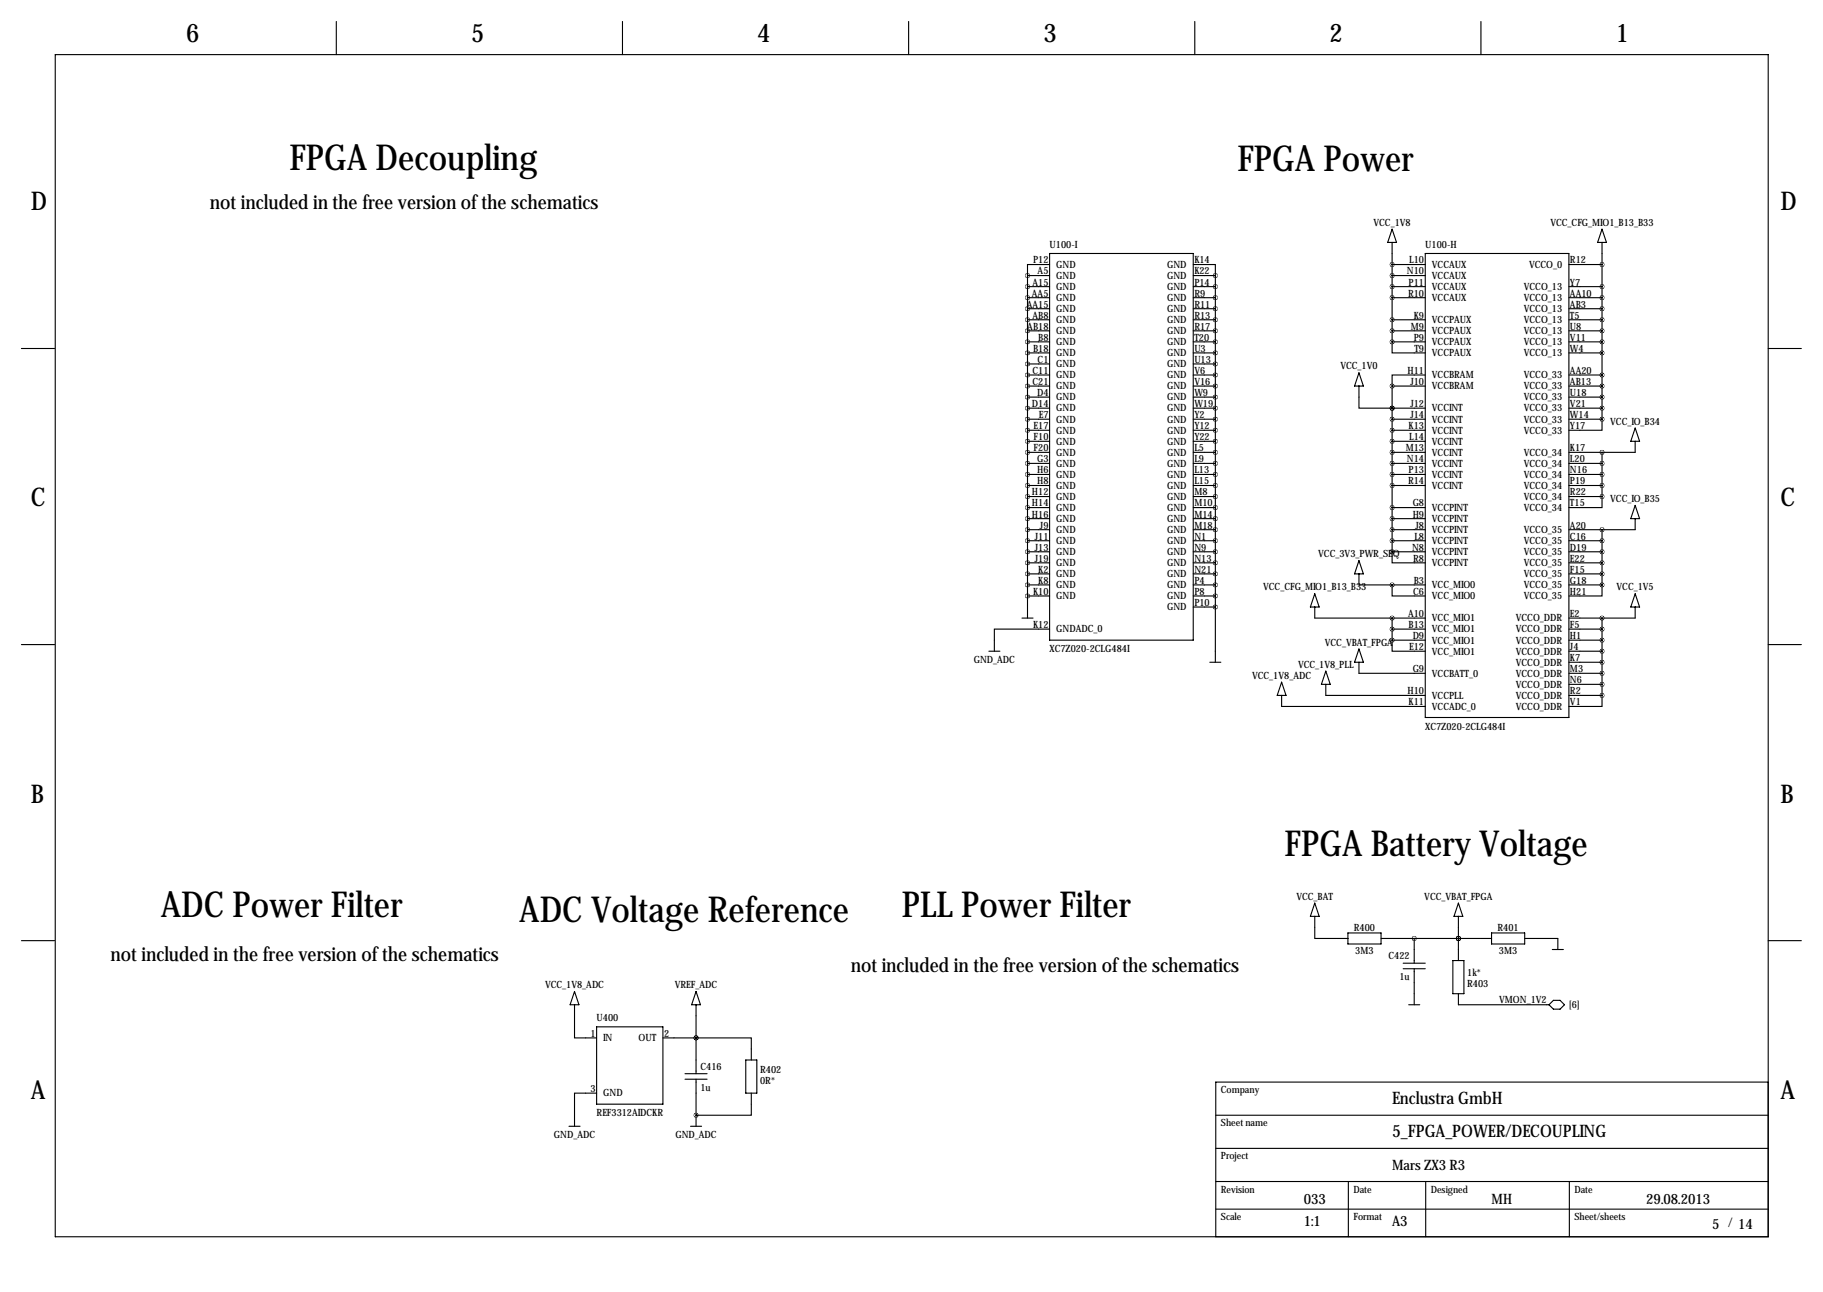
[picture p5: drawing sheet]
<svg xmlns="http://www.w3.org/2000/svg" width="419mm" height="297mm" viewBox="0 0 419 297" stroke-linecap="round" stroke-linejoin="round" font-family="sans-serif">
<g fill="none" stroke="#000" stroke-width=".25">
<path d="M12.7 12.6h393.8v271.7h-393.8zM77.3 4.9v7.7M143.1 4.9v7.7M208.9 4.9v7.7M274.7 4.9v7.7M340.5 4.9v7.7M241.3 58.3h33v88.9h-33zM320 52.7l1.1 3h-2.1zM320 55.7v22.9M327.7 58.3h33v106.7h-33zM368.3 55.7v40.7M368.3 52.7l1 3h-2z"/>
<path d="M236.2 63.4h5.1M236.2 65.9h5.1M236.2 68.4h5.1M236.2 73.5h5.1M236.2 76.1h5.1M236.2 78.6h5.1M236.2 71h5.1M236.2 63.4v78.7M241.3 60.8h-5.1v2.6M274.3 60.8h5.1v2.6M274.3 63.4h5.1M274.3 65.9h5.1"/>
<path d="M274.3 68.4h5.1M274.3 73.5h5.1M274.3 76.1h5.1M274.3 78.6h5.1M274.3 71h5.1M279.4 63.4v88.9M320 78.6v2.5h7.7M320 60.8h7.7M320 63.4h7.7M320 65.9h7.7M320 68.4h7.7M320 73.5h7.7"/>
<path d="M320 76.1h7.7M320 78.6h7.7M360.7 60.8h7.6M360.7 65.9h7.6M360.7 68.4h7.6M360.7 73.5h7.6M360.7 76.1h7.6M360.7 78.6h7.6M360.7 71h7.6M4.9 80.1h7.6M236.2 81.1h5.1M236.2 86.2h5.1"/>
<path d="M236.2 88.8h5.1M236.2 93.8h5.1M236.2 96.4h5.1M236.2 98.9h5.1M236.2 91.3h5.1M236.2 83.7h5.1M274.3 81.1h5.1M274.3 86.2h5.1M274.3 88.8h5.1M274.3 93.8h5.1M274.3 96.4h5.1M274.3 98.9h5.1"/>
<path d="M274.3 91.3h5.1M274.3 83.7h5.1M312.4 88.8v5h7.6M312.4 85.7l1 3.1h-2zM320 93.8h.1M320 88.8h7.7M320 93.8h7.7M320 96.4h7.7M320 98.9h7.7M320 88.8v38.1M327.7 86.2h-7.7v2.6M360.7 81.1h7.6"/>
<path d="M360.7 86.2h7.6M360.7 88.8h7.6M360.7 93.8h7.6M360.7 96.4h7.6M360.7 91.3h7.6M368.3 96.4v2.5h-7.6M375.9 98.4l1 3.1h-2zM406.5 80.1h7.6M236.2 101.5h5.1M236.2 104h5.1M236.2 106.5h5.1M236.2 109.1h5.1"/>
<path d="M236.2 111.6h5.1M236.2 116.7h5.1M236.2 119.2h5.1M236.2 114.2h5.1M274.3 101.5h5.1M274.3 104h5.1M274.3 106.5h5.1M274.3 109.1h5.1M274.3 111.6h5.1M274.3 116.7h5.1M274.3 119.2h5.1M274.3 114.2h5.1"/>
<path d="M320 101.5h7.7M320 104h7.7M320 106.5h7.7M320 109.1h7.7M320 111.6h7.7M320 116.7h7.7M320 119.2h7.7M360.7 106.5h7.6M360.7 109.1h7.6M360.7 111.6h7.6M360.7 114.2h7.6M368.3 114.2v2.5h-7.6"/>
<path d="M368.3 104v10.2M375.9 101.5v2.5h-15.2M375.9 116.2l1 3h-2zM375.9 119.2v2.6h-15.2M236.2 121.8h5.1M236.2 124.3h5.1M236.2 126.9h5.1M236.2 129.4h5.1M236.2 134.5h5.1M236.2 137h5.1M236.2 131.9h5.1M274.3 121.8h5.1"/>
<path d="M274.3 124.3h5.1M274.3 126.9h5.1M274.3 129.4h5.1M274.3 134.5h5.1M274.3 137h5.1M274.3 131.9h5.1M274.3 139.6h5.1M302.3 139.6v2.5h25.4M302.3 136.5l1 3.1h-2.1zM312.4 131.9v2.6h15.3M312.4 128.9l1 3h-2zM320 126.9v2.5h7.7"/>
<path d="M320 134.5v2.5h7.7M320 121.8h7.7M320 124.3h7.7M320 126.9h7.7M360.7 124.3h7.6M360.7 126.9h7.6M360.7 129.4h7.6M360.7 134.5h7.6M360.7 131.9h7.6M368.3 134.5v2.5h-7.6M368.3 121.8v12.7M375.9 139.6v2.5h-15.2"/>
<path d="M375.9 136.5l1 3.1h-2zM4.9 148.2h7.6M227.3 149.7h2.6M234.9 142.1h2.6M241.3 144.6h-12.7v5.1M278.1 152.3h2.6M294.6 156.8l1.1 3.1h-2.1zM294.6 159.9v2.5h33.1M304.8 157.3v2.6h22.9M304.8 154.3l1 3h-2zM312.4 149.2l1 3.1h-2zM312.4 152.3v2.5h15.3"/>
<path d="M320 147.2v2.5h7.7M320 144.6h7.7M320 147.2h7.7M320 142.1v5.1M360.7 159.9h7.6M360.7 144.6h7.6M360.7 147.2h7.6M360.7 149.7h7.6M360.7 152.3h7.6M360.7 154.8h7.6M360.7 157.3h7.6M368.3 159.9v2.5h-7.6"/>
<path d="M368.3 142.1v17.8M406.5 148.2h7.6M4.9 216.3h7.6M302.3 210.7v5.1h7.6M302.3 207.6l1 3.1h-2.1zM309.9 214.5h7.6v2.5h-7.6zM317.5 215.8h25.4M325.1 215.8v5.6M335.3 215.8h.1M335.3 210.7v10.1M335.3 207.6l1 3.1h-2zM342.9 214.5h7.6v2.5h-7.6z"/>
<path d="M350.5 215.8h7.6v2.5M356.9 218.3h2.5M406.5 216.3h7.6M132.1 231v7.6h5.1M132.1 228l1 3h-2zM137.2 236.1h15.2v17.8h-15.2zM152.4 238.6h7.6M160 238.6h.1M160 238.6h12.7v5.1M160 231v15.8M160 228l1 3h-2zM322.6 221.4h5.1"/>
<path d="M322.6 222.7h5.1M323.8 231h2.6M325.1 222.7v8.3M334 220.8h2.5v7.7h-2.5zM335.3 228.5v2.5h20.8M357.1 230h1.5l1.1 1-1.1 1h-1.5l-1-1zM130.8 258.9h2.5M137.2 251.3h-5.1v7.6M157.5 246.8h5.1M157.5 248.1h5.1M158.7 258.9h2.6M160 256.4h.1"/>
<path d="M160 248.1v10.8M171.4 243.7h2.6v7.6h-2.6zM172.7 251.3v5.1h-12.7M279.5 256.4h127M406.5 248.8h-127v35.5M279.5 278h127M279.5 271.6h127M279.5 264h127M310 271.6v12.7M327.8 271.6v12.7M360.8 271.6v12.7"/>
</g>
<path d="M236.2 131.9a.05 .05 0 0 0 .1 0 .05 .05 0 0 0-.1 0zM236.2 129.4a.05 .05 0 0 0 .1 0 .05 .05 0 0 0-.1 0zM236.2 126.9a.05 .05 0 0 0 .1 0 .05 .05 0 0 0-.1 0zM236.2 124.3a.05 .05 0 0 0 .1 0 .05 .05 0 0 0-.1 0zM236.2 121.8a.05 .05 0 0 0 .1 0 .05 .05 0 0 0-.1 0zM236.2 119.2a.05 .05 0 0 0 .1 0 .05 .05 0 0 0-.1 0zM236.2 116.7a.05 .05 0 0 0 .1 0 .05 .05 0 0 0-.1 0zM236.2 114.2a.05 .05 0 0 0 .1 0 .05 .05 0 0 0-.1 0zM236.2 111.6a.05 .05 0 0 0 .1 0 .05 .05 0 0 0-.1 0zM236.2 109.1a.05 .05 0 0 0 .1 0 .05 .05 0 0 0-.1 0zM236.2 106.5a.05 .05 0 0 0 .1 0 .05 .05 0 0 0-.1 0zM236.2 104a.05 .05 0 0 0 .1 0 .05 .05 0 0 0-.1 0zM236.2 101.5a.05 .05 0 0 0 .1 0 .05 .05 0 0 0-.1 0zM236.2 98.9a.05 .05 0 0 0 .1 0 .05 .05 0 0 0-.1 0zM236.2 96.4a.05 .05 0 0 0 .1 0 .05 .05 0 0 0-.1 0zM236.2 93.8a.05 .05 0 0 0 .1 0 .05 .05 0 0 0-.1 0zM236.2 91.3a.05 .05 0 0 0 .1 0 .05 .05 0 0 0-.1 0zM236.2 88.8a.05 .05 0 0 0 .1 0 .05 .05 0 0 0-.1 0zM236.2 86.2a.05 .05 0 0 0 .1 0 .05 .05 0 0 0-.1 0zM236.2 83.7a.05 .05 0 0 0 .1 0 .05 .05 0 0 0-.1 0zM236.2 81.1a.05 .05 0 0 0 .1 0 .05 .05 0 0 0-.1 0zM236.2 78.6a.05 .05 0 0 0 .1 0 .05 .05 0 0 0-.1 0zM236.2 76.1a.05 .05 0 0 0 .1 0 .05 .05 0 0 0-.1 0zM236.2 73.5a.05 .05 0 0 0 .1 0 .05 .05 0 0 0-.1 0zM236.2 71a.05 .05 0 0 0 .1 0 .05 .05 0 0 0-.1 0zM236.2 68.4a.05 .05 0 0 0 .1 0 .05 .05 0 0 0-.1 0zM236.2 65.9a.05 .05 0 0 0 .1 0 .05 .05 0 0 0-.1 0zM236.2 63.4a.05 .05 0 0 0 .1 0 .05 .05 0 0 0-.1 0zM236.2 134.5a.05 .05 0 0 0 .1 0 .05 .05 0 0 0-.1 0zM335.2 215.8a.05 .05 0 0 0 .1 0 .05 .05 0 0 0-.1 0zM236.2 137a.05 .05 0 0 0 .1 0 .05 .05 0 0 0-.1 0zM320 96.4a.05 .05 0 0 0 .1 0 .05 .05 0 0 0-.1 0zM320 93.8a.05 .05 0 0 0 .1 0 .05 .05 0 0 0-.1 0zM320 98.9a.05 .05 0 0 0 .1 0 .05 .05 0 0 0-.1 0zM320 101.5a.05 .05 0 0 0 .1 0 .05 .05 0 0 0-.1 0zM320 104a.05 .05 0 0 0 .1 0 .05 .05 0 0 0-.1 0zM320 106.5a.05 .05 0 0 0 .1 0 .05 .05 0 0 0-.1 0zM320 126.9a.05 .05 0 0 0 .1 0 .05 .05 0 0 0-.1 0zM320 124.3a.05 .05 0 0 0 .1 0 .05 .05 0 0 0-.1 0zM320 121.8a.05 .05 0 0 0 .1 0 .05 .05 0 0 0-.1 0zM320 119.2a.05 .05 0 0 0 .1 0 .05 .05 0 0 0-.1 0zM320 116.7a.05 .05 0 0 0 .1 0 .05 .05 0 0 0-.1 0zM320 111.6a.05 .05 0 0 0 .1 0 .05 .05 0 0 0-.1 0zM320 109.1a.05 .05 0 0 0 .1 0 .05 .05 0 0 0-.1 0zM320 93.8a.05 .05 0 0 0 .1 0 .05 .05 0 0 0-.1 0zM320 88.8a.05 .05 0 0 0 .1 0 .05 .05 0 0 0-.1 0zM320 60.8a.05 .05 0 0 0 .1 0 .05 .05 0 0 0-.1 0zM320 63.4a.05 .05 0 0 0 .1 0 .05 .05 0 0 0-.1 0zM320 65.9a.05 .05 0 0 0 .1 0 .05 .05 0 0 0-.1 0zM320 68.4a.05 .05 0 0 0 .1 0 .05 .05 0 0 0-.1 0zM320 73.5a.05 .05 0 0 0 .1 0 .05 .05 0 0 0-.1 0zM320 76.1a.05 .05 0 0 0 .1 0 .05 .05 0 0 0-.1 0zM320 78.6a.05 .05 0 0 0 .1 0 .05 .05 0 0 0-.1 0zM320 134.5a.05 .05 0 0 0 .1 0 .05 .05 0 0 0-.1 0zM320 144.6a.05 .05 0 0 0 .1 0 .05 .05 0 0 0-.1 0zM320 147.2a.05 .05 0 0 0 .1 0 .05 .05 0 0 0-.1 0zM320 142.1a.05 .05 0 0 0 .1 0 .05 .05 0 0 0-.1 0zM160 238.6a.05 .05 0 0 0 .1 0 .05 .05 0 0 0-.1 0zM160 238.6a.05 .05 0 0 0 .1 0 .05 .05 0 0 0-.1 0zM160 256.4a.05 .05 0 0 0 .1 0 .05 .05 0 0 0-.1 0zM335.2 215.8a.05 .05 0 0 0 .1 0 .05 .05 0 0 0-.1 0zM325.1 215.8a.05 .05 0 0 0 .1 0 .05 .05 0 0 0-.1 0z" fill="#000" stroke="#000" stroke-width="1"/>
<g font-size="8.2">
<text x="66.5" y="39">FPGA Decoupling</text>
<text x="284.5" y="39.2">FPGA Power</text>
<text x="295.3" y="196.9">FPGA Battery Voltage</text>
<text x="37" y="210.9">ADC Power Filter</text>
<text x="119.4" y="211.9">ADC Voltage Reference</text>
<text x="207.3" y="210.9">PLL Power Filter</text>
</g>
<g font-size="5.9">
<text x="42.8" y="9.8">6</text>
<text x="108.3" y="9.8">5</text>
<text x="174.1" y="9.8">4</text>
<text x="239.9" y="9.8">3</text>
<text x="305.7" y="9.8">2</text>
<text x="371.4" y="9.8">1</text>
<text x="7.1" y="48.4">D</text>
<text x="409.3" y="48.4">D</text>
<text x="7.1" y="116.4">C</text>
<text x="409.3" y="116.4">C</text>
<text x="7.1" y="184.5">B</text>
<text x="409.3" y="184.5">B</text>
<text x="7.1" y="252.6">A</text>
<text x="409.3" y="252.6">A</text>
</g>
<g font-size="4.6">
<text x="48.3" y="48.1">not included in the free version of the schematics</text>
<text x="25.4" y="220.8">not included in the free version of the schematics</text>
<text x="195.6" y="223.4">not included in the free version of the schematics</text>
</g>
<g font-size="4">
<text x="320" y="253.9">Enclustra GmbH</text>
<text x="320" y="261.5">5_FPGA_POWER/DECOUPLING</text>
</g>
<g font-size="3.3">
<text x="320" y="269.1">Mars ZX3 R3</text>
<text x="299.7" y="276.7">033</text>
<text x="299.7" y="281.8">1:1</text>
<text x="320" y="281.8">A3</text>
<text x="342.9" y="276.7">MH</text>
<text x="378.5" y="276.7">29.08.2013</text>
<text x="393.6" y="282.5">5 / 14</text>
</g>
<g font-size="2.3">
<text x="315.8" y="51.9">VCC_1V8</text>
<text x="356.4" y="51.9">VCC_CFG_MIO1_B13_B33</text>
<text x="241.3" y="57">U100-I</text>
<text x="327.7" y="57">U100-H</text>
<text x="237.4" y="65.6">A15</text>
<text x="237.5" y="60.6">P12</text>
<text x="238.5" y="63.1">A5</text>
<text x="242.8" y="64.1">GND</text>
<text x="242.8" y="61.6">GND</text>
<text x="268.3" y="61.6">GND</text>
<text x="268.3" y="64.1">GND</text>
<text x="274.6" y="60.6">K14</text>
<text x="274.6" y="63.1">K22</text>
<text x="274.6" y="65.6">P14</text>
<text x="323.5" y="63.1">N10</text>
<text x="323.8" y="65.6">P11</text>
<text x="324" y="60.6">L10</text>
<text x="329.2" y="61.6">VCCAUX</text>
<text x="329.2" y="64.1">VCCAUX</text>
<text x="351.5" y="61.6">VCCO_0</text>
<text x="360.9" y="60.6">R12</text>
<text x="360.9" y="65.6">Y7</text>
<text x="236" y="70.7">AA15</text>
<text x="237.2" y="68.2">AA5</text>
<text x="242.8" y="66.7">GND</text>
<text x="242.8" y="69.2">GND</text>
<text x="242.8" y="71.7">GND</text>
<text x="268.3" y="66.7">GND</text>
<text x="268.3" y="69.2">GND</text>
<text x="268.3" y="71.7">GND</text>
<text x="274.6" y="68.2">R9</text>
<text x="274.6" y="70.7">R11</text>
<text x="323.7" y="68.2">R10</text>
<text x="329.2" y="66.7">VCCAUX</text>
<text x="329.2" y="69.2">VCCAUX</text>
<text x="350.3" y="69.2">VCCO_13</text>
<text x="350.3" y="71.7">VCCO_13</text>
<text x="350.3" y="66.7">VCCO_13</text>
<text x="360.9" y="68.2">AA10</text>
<text x="360.9" y="70.7">AB3</text>
<text x="236.2" y="75.8">AB18</text>
<text x="237.4" y="73.3">AB8</text>
<text x="242.8" y="74.3">GND</text>
<text x="242.8" y="76.8">GND</text>
<text x="268.3" y="74.3">GND</text>
<text x="268.3" y="76.8">GND</text>
<text x="274.6" y="73.3">R13</text>
<text x="274.6" y="75.8">R17</text>
<text x="324.4" y="75.8">M9</text>
<text x="325" y="73.3">K9</text>
<text x="329.2" y="74.3">VCCPAUX</text>
<text x="329.2" y="76.8">VCCPAUX</text>
<text x="350.3" y="74.3">VCCO_13</text>
<text x="350.3" y="76.8">VCCO_13</text>
<text x="360.9" y="73.3">T5</text>
<text x="360.9" y="75.8">U8</text>
<text x="237.5" y="80.9">B18</text>
<text x="238.5" y="83.4">C1</text>
<text x="238.7" y="78.3">B8</text>
<text x="242.8" y="79.4">GND</text>
<text x="242.8" y="81.9">GND</text>
<text x="268.3" y="79.4">GND</text>
<text x="268.3" y="81.9">GND</text>
<text x="274.6" y="78.3">T20</text>
<text x="274.6" y="80.9">U3</text>
<text x="274.6" y="83.4">U13</text>
<text x="325" y="78.3">P9</text>
<text x="325.2" y="80.9">T9</text>
<text x="329.2" y="79.4">VCCPAUX</text>
<text x="329.2" y="81.9">VCCPAUX</text>
<text x="350.3" y="79.4">VCCO_13</text>
<text x="350.3" y="81.9">VCCO_13</text>
<text x="360.9" y="78.3">V11</text>
<text x="360.9" y="80.9">W4</text>
<text x="237.4" y="86">C11</text>
<text x="237.4" y="88.5">C21</text>
<text x="242.8" y="84.4">GND</text>
<text x="242.8" y="87">GND</text>
<text x="242.8" y="89.5">GND</text>
<text x="268.3" y="84.4">GND</text>
<text x="268.3" y="87">GND</text>
<text x="268.3" y="89.5">GND</text>
<text x="274.6" y="86">V6</text>
<text x="274.6" y="88.5">V16</text>
<text x="308.1" y="84.9">VCC_1V0</text>
<text x="323.6" y="86">H11</text>
<text x="324.2" y="88.5">J10</text>
<text x="329.2" y="87">VCCBRAM</text>
<text x="329.2" y="89.5">VCCBRAM</text>
<text x="350.3" y="87">VCCO_33</text>
<text x="350.3" y="89.5">VCCO_33</text>
<text x="360.9" y="86">AA20</text>
<text x="360.9" y="88.5">AB13</text>
<text x="237.2" y="93.6">D14</text>
<text x="238.4" y="91">D4</text>
<text x="242.8" y="92.1">GND</text>
<text x="242.8" y="94.6">GND</text>
<text x="268.3" y="92.1">GND</text>
<text x="268.3" y="94.6">GND</text>
<text x="274.6" y="91">W9</text>
<text x="274.6" y="93.6">W19</text>
<text x="324.2" y="93.6">J12</text>
<text x="329.2" y="94.6">VCCINT</text>
<text x="350.3" y="92.1">VCCO_33</text>
<text x="350.3" y="94.6">VCCO_33</text>
<text x="360.9" y="91">U18</text>
<text x="360.9" y="93.6">V21</text>
<text x="237.6" y="98.7">E17</text>
<text x="237.6" y="101.2">F10</text>
<text x="238.8" y="96.1">E7</text>
<text x="242.8" y="97.1">GND</text>
<text x="242.8" y="99.7">GND</text>
<text x="268.3" y="97.1">GND</text>
<text x="268.3" y="99.7">GND</text>
<text x="274.6" y="96.1">Y2</text>
<text x="274.6" y="98.7">Y12</text>
<text x="274.6" y="101.2">Y22</text>
<text x="323.8" y="98.7">K13</text>
<text x="324" y="101.2">L14</text>
<text x="324.2" y="96.1">J14</text>
<text x="329.2" y="97.1">VCCINT</text>
<text x="329.2" y="99.7">VCCINT</text>
<text x="350.3" y="97.1">VCCO_33</text>
<text x="350.3" y="99.7">VCCO_33</text>
<text x="360.9" y="96.1">W14</text>
<text x="360.9" y="98.7">Y17</text>
<text x="370.2" y="97.6">VCC_IO_B34</text>
<text x="237.6" y="103.7">F20</text>
<text x="238.4" y="106.3">G3</text>
<text x="242.8" y="102.2">GND</text>
<text x="242.8" y="104.8">GND</text>
<text x="242.8" y="107.3">GND</text>
<text x="268.3" y="104.8">GND</text>
<text x="268.3" y="107.3">GND</text>
<text x="268.3" y="102.2">GND</text>
<text x="274.6" y="103.7">L5</text>
<text x="274.6" y="106.3">L9</text>
<text x="323.2" y="103.7">M13</text>
<text x="323.5" y="106.3">N14</text>
<text x="329.2" y="102.2">VCCINT</text>
<text x="329.2" y="104.8">VCCINT</text>
<text x="329.2" y="107.3">VCCINT</text>
<text x="350.3" y="104.8">VCCO_34</text>
<text x="350.3" y="107.3">VCCO_34</text>
<text x="360.9" y="103.7">K17</text>
<text x="360.9" y="106.3">L20</text>
<text x="237.2" y="113.9">H12</text>
<text x="238.4" y="108.8">H6</text>
<text x="238.4" y="111.4">H8</text>
<text x="242.8" y="109.8">GND</text>
<text x="242.8" y="112.4">GND</text>
<text x="268.3" y="109.8">GND</text>
<text x="268.3" y="112.4">GND</text>
<text x="274.6" y="108.8">L13</text>
<text x="274.6" y="111.4">L15</text>
<text x="274.6" y="113.9">M8</text>
<text x="323.7" y="111.4">R14</text>
<text x="323.8" y="108.8">P13</text>
<text x="329.2" y="109.8">VCCINT</text>
<text x="329.2" y="112.4">VCCINT</text>
<text x="350.3" y="109.8">VCCO_34</text>
<text x="350.3" y="112.4">VCCO_34</text>
<text x="360.9" y="108.8">N16</text>
<text x="360.9" y="111.4">P19</text>
<text x="360.9" y="113.9">R22</text>
<text x="237.2" y="116.4">H14</text>
<text x="237.2" y="119">H16</text>
<text x="242.8" y="114.9">GND</text>
<text x="242.8" y="117.5">GND</text>
<text x="268.3" y="114.9">GND</text>
<text x="268.3" y="117.5">GND</text>
<text x="274.6" y="116.4">M10</text>
<text x="274.6" y="119">M14</text>
<text x="324.8" y="116.4">G8</text>
<text x="324.8" y="119">H9</text>
<text x="329.2" y="117.5">VCCPINT</text>
<text x="350.3" y="114.9">VCCO_34</text>
<text x="350.3" y="117.5">VCCO_34</text>
<text x="360.9" y="116.4">T15</text>
<text x="370.2" y="115.4">VCC_IO_B35</text>
<text x="237.9" y="124.1">J11</text>
<text x="239.1" y="121.5">J9</text>
<text x="242.8" y="120">GND</text>
<text x="242.8" y="122.5">GND</text>
<text x="242.8" y="125.1">GND</text>
<text x="268.3" y="120">GND</text>
<text x="268.3" y="122.5">GND</text>
<text x="268.3" y="125.1">GND</text>
<text x="274.6" y="121.5">M18</text>
<text x="274.6" y="124.1">N1</text>
<text x="325.2" y="124.1">L8</text>
<text x="325.4" y="121.5">J8</text>
<text x="329.2" y="120">VCCPINT</text>
<text x="329.2" y="122.5">VCCPINT</text>
<text x="329.2" y="125.1">VCCPINT</text>
<text x="350.3" y="122.5">VCCO_35</text>
<text x="350.3" y="125.1">VCCO_35</text>
<text x="360.9" y="121.5">A20</text>
<text x="360.9" y="124.1">C16</text>
<text x="237.9" y="126.6">J13</text>
<text x="237.9" y="129.1">J19</text>
<text x="238.7" y="131.7">K2</text>
<text x="242.8" y="127.6">GND</text>
<text x="242.8" y="130.2">GND</text>
<text x="268.3" y="127.6">GND</text>
<text x="268.3" y="130.2">GND</text>
<text x="274.6" y="126.6">N9</text>
<text x="274.6" y="129.1">N13</text>
<text x="274.6" y="131.7">N21</text>
<text x="303.1" y="128.1">VCC_3V3_PWR_SEQ</text>
<text x="324.6" y="126.6">N8</text>
<text x="324.9" y="129.1">R8</text>
<text x="329.2" y="127.6">VCCPINT</text>
<text x="329.2" y="130.2">VCCPINT</text>
<text x="350.3" y="127.6">VCCO_35</text>
<text x="350.3" y="130.2">VCCO_35</text>
<text x="360.9" y="126.6">D19</text>
<text x="360.9" y="129.1">E22</text>
<text x="360.9" y="131.7">F15</text>
<text x="237.5" y="136.8">K10</text>
<text x="238.7" y="134.2">K8</text>
<text x="242.8" y="132.7">GND</text>
<text x="242.8" y="135.2">GND</text>
<text x="242.8" y="137.8">GND</text>
<text x="268.3" y="132.7">GND</text>
<text x="268.3" y="135.2">GND</text>
<text x="268.3" y="137.8">GND</text>
<text x="274.6" y="134.2">P4</text>
<text x="274.6" y="136.8">P8</text>
<text x="290.4" y="135.7">VCC_CFG_MIO1_B13_B33</text>
<text x="324.9" y="136.8">C6</text>
<text x="325" y="134.2">B3</text>
<text x="329.2" y="135.2">VCC_MIO0</text>
<text x="329.2" y="137.8">VCC_MIO0</text>
<text x="350.3" y="132.7">VCCO_35</text>
<text x="350.3" y="135.2">VCCO_35</text>
<text x="350.3" y="137.8">VCCO_35</text>
<text x="360.9" y="134.2">G18</text>
<text x="360.9" y="136.8">H21</text>
<text x="371.6" y="135.7">VCC_1V5</text>
<text x="268.3" y="140.3">GND</text>
<text x="274.6" y="139.3">P10</text>
<text x="323.7" y="141.8">A10</text>
<text x="329.2" y="142.9">VCC_MIO1</text>
<text x="348.5" y="142.9">VCCO_DDR</text>
<text x="360.9" y="141.8">E2</text>
<text x="237.5" y="144.4">K12</text>
<text x="241.3" y="150">XC7Z020-2CLG484I</text>
<text x="242.8" y="145.4">GNDADC_0</text>
<text x="304.6" y="148.4">VCC_VBAT_FPGA</text>
<text x="323.8" y="144.4">B13</text>
<text x="324" y="149.5">E12</text>
<text x="324.8" y="146.9">D9</text>
<text x="329.2" y="145.4">VCC_MIO1</text>
<text x="329.2" y="147.9">VCC_MIO1</text>
<text x="348.5" y="145.4">VCCO_DDR</text>
<text x="348.5" y="147.9">VCCO_DDR</text>
<text x="360.9" y="144.4">F5</text>
<text x="360.9" y="146.9">H1</text>
<text x="360.9" y="149.5">J4</text>
<text x="223.9" y="152.5">GND_ADC</text>
<text x="298.4" y="153.5">VCC_1V8_PLL</text>
<text x="324.8" y="154.5">G9</text>
<text x="329.2" y="150.5">VCC_MIO1</text>
<text x="329.2" y="155.6">VCCBATT_0</text>
<text x="348.5" y="150.5">VCCO_DDR</text>
<text x="348.5" y="153">VCCO_DDR</text>
<text x="348.5" y="155.6">VCCO_DDR</text>
<text x="360.9" y="152">K7</text>
<text x="360.9" y="154.5">M3</text>
<text x="287.9" y="156.1">VCC_1V8_ADC</text>
<text x="323.6" y="159.6">H10</text>
<text x="329.2" y="160.6">VCCPLL</text>
<text x="348.5" y="158.1">VCCO_DDR</text>
<text x="348.5" y="160.6">VCCO_DDR</text>
<text x="360.9" y="157.1">N6</text>
<text x="360.9" y="159.6">R2</text>
<text x="323.8" y="162.2">K11</text>
<text x="327.7" y="167.8">XC7Z020-2CLG484I</text>
<text x="329.2" y="163.2">VCCADC_0</text>
<text x="348.5" y="163.2">VCCO_DDR</text>
<text x="360.9" y="162.2">V1</text>
<text x="298" y="206.9">VCC_BAT</text>
<text x="327.4" y="206.9">VCC_VBAT_FPGA</text>
<text x="311.3" y="214">R400</text>
<text x="344.3" y="214">R401</text>
<text x="311.6" y="219.3">3M3</text>
<text x="319.2" y="220.6">C422</text>
<text x="344.6" y="219.3">3M3</text>
<text x="125.3" y="227.2">VCC_1V8_ADC</text>
<text x="155.1" y="227.2">VREF_ADC</text>
<text x="321.7" y="225.4">1u</text>
<text x="337.3" y="226.9">R403</text>
<text x="337.3" y="224.4">1k*</text>
<text x="344.7" y="230.6">VMON_1V2</text>
<text x="360.7" y="231.8">[6]</text>
<text x="135.7" y="238.4">1</text>
<text x="137.2" y="234.8">U400</text>
<text x="138.7" y="239.4">IN</text>
<text x="146.8" y="239.4">OUT</text>
<text x="152.7" y="238.4">2</text>
<text x="161" y="246">C416</text>
<text x="135.7" y="251.1">3</text>
<text x="161" y="250.8">1u</text>
<text x="174.8" y="246.7">R402</text>
<text x="174.8" y="249.3">0R*</text>
<text x="280.7" y="251.3">Company</text>
<text x="137.2" y="256.7">REF3312AIDCKR</text>
<text x="138.7" y="252.1">GND</text>
<text x="127.3" y="261.7">GND_ADC</text>
<text x="155.3" y="261.7">GND_ADC</text>
<text x="280.7" y="258.9">Sheet name</text>
<text x="280.7" y="266.6">Project</text>
<text x="280.7" y="274.2">Revision</text>
<text x="311.1" y="274.2">Date</text>
<text x="328.9" y="274.2">Designed</text>
<text x="361.9" y="274.2">Date</text>
<text x="280.7" y="280.5">Scale</text>
<text x="311.1" y="280.5">Format</text>
<text x="361.9" y="280.5">Sheet/sheets</text>
</g>
</svg>
